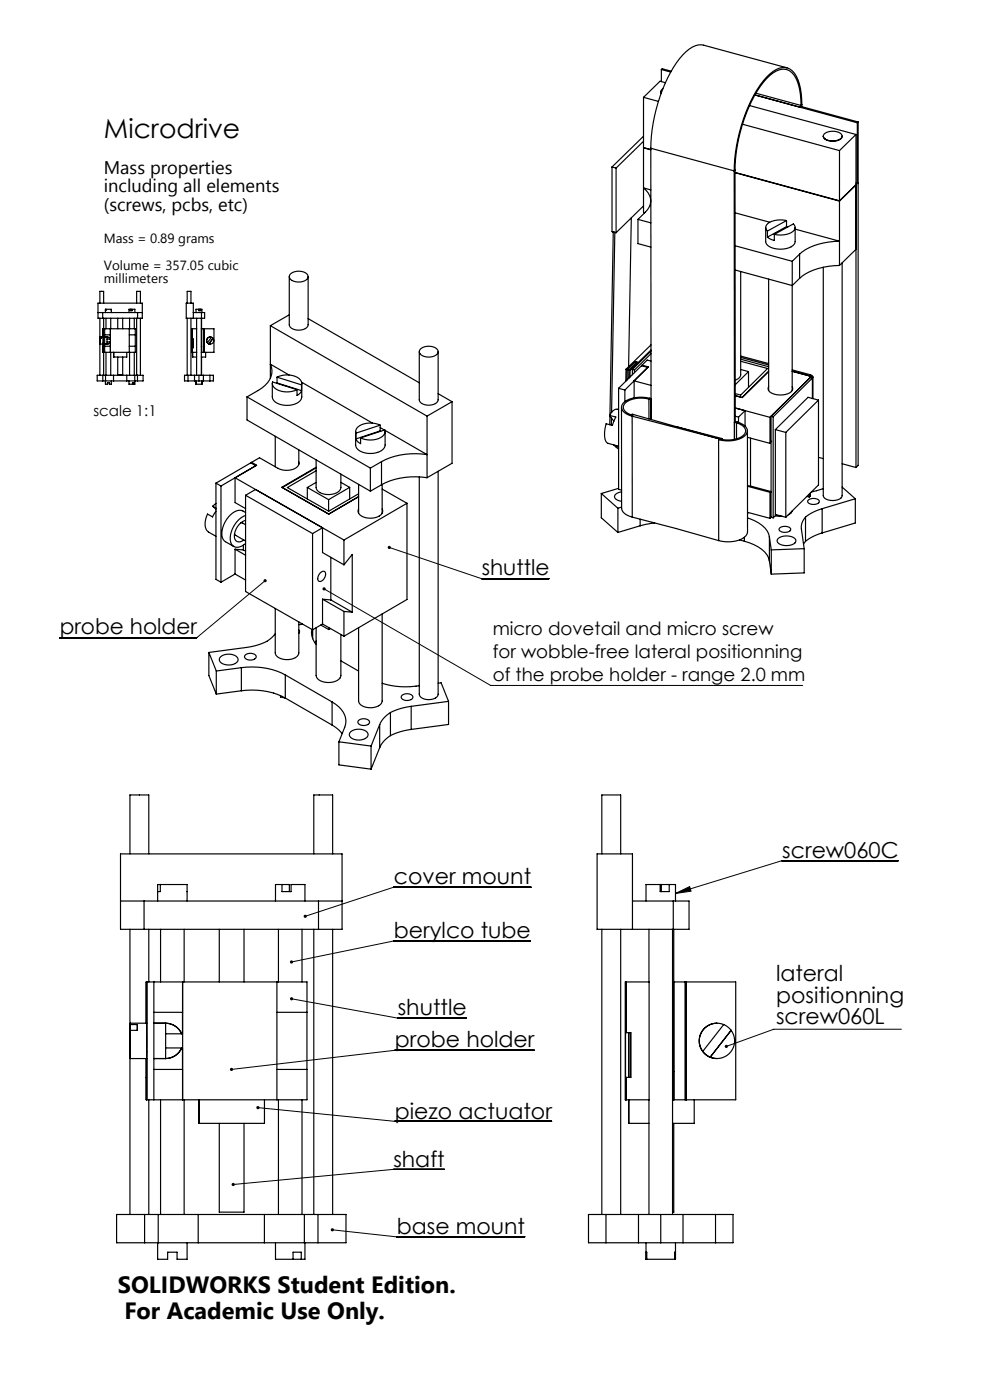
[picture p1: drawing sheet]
<svg xmlns="http://www.w3.org/2000/svg" width="210mm" height="297mm" viewBox="0 0 210 297" stroke-linecap="round" stroke-linejoin="round" font-family="sans-serif">
<g fill="none" stroke="#000" stroke-width=".21">
<path d="M82.6 116.1l19.5 6.7h14.4M56.2 123.2l-14.5 12.1h-29.1M68.7 124.9l35.4 20.5h66.2M112.5 199.6h-29l-21.7 4.5M112.6 188.2h-29.1l-18.8 6.2M143.3 189.5l3-1.4 .3 1zM190.5 182.6h-24.6l-22.6 6.9M61.8 211.9l22.6 4.1h14.6M191.2 218.3h-27.1l-10 3.7M54.7 235l29 2.9h33.3M113.4 222.8h-29.7l-34.6 4.1M94.3 248.1h-10.9l-33.9 3.2"/>
<path d="M70.5 260.9l13.6 1.5h27.2"/>
</g>
<g fill="#000">
<path d="M68.5 124.7a.34 .34 0 0 1 .6 .1 .34 .34 0 0 1-.4 .5 .34 .34 0 0 1-.2-.5l.2 .1z"/>
<path d="M56 123a.34 .34 0 0 0 0 .4 .34 .34 0 0 0 .5 0 .34 .34 0 0 0 0-.4l-.3 .2 .3-.2-.2-.1zM82.3 115.9v.1l.3 .1-.3-.1a.34 .34 0 0 0 .3 .5 .34 .34 0 0 0 .3-.5 .34 .34 0 0 0-.6-.1z"/>
<path d="M64.5 194.2l-.1 .3 .3-.1-.3 .1a.34 .34 0 0 0 .5 .2 .34 .34 0 0 0 .1-.5 .34 .34 0 0 0-.5 0zM61.6 211.7l-.1 .1 .3 .1-.3-.1a.34 .34 0 0 0 .4 .4 .34 .34 0 0 0 .2-.5 .34 .34 0 0 0-.5 0zM54.5 234.7l-.1 .2 .3 .1-.3-.1a.34 .34 0 0 0 .4 .4 .34 .34 0 0 0 .2-.5 .34 .34 0 0 0-.5-.1zM49.3 251l-.2 .3h.4h-.4a.34 .34 0 0 0 .5 .3 .34 .34 0 0 0 .2-.5 .34 .34 0 0 0-.5-.1zM70.3 260.6l-.1 .3h.3h-.3a.34 .34 0 0 0 .3 .3 .34 .34 0 0 0 .3-.4 .34 .34 0 0 0-.5-.2zM61.6 203.8l-.1 .3h.3h-.3a.34 .34 0 0 0 .5 .3 .34 .34 0 0 0 .1-.5 .34 .34 0 0 0-.5-.1zM48.9 226.6l-.1 .3h.3h-.3a.34 .34 0 0 0 .4 .3 .34 .34 0 0 0 .2-.5 .34 .34 0 0 0-.5-.1zM143.3 189.5l3-1.4 .3 1zM153.9 221.7l-.2 .4 .4-.1-.4 .1a.34 .34 0 0 0 .5 .2 .34 .34 0 0 0 .2-.5 .34 .34 0 0 0-.5-.1z"/>
</g>
<g fill="none" stroke="#000" stroke-width=".25">
<path d="M140.3 14.8l2 .5M140.3 14.8v2.5M140.3 14.8l.2-.2 1.9 .5M140.6 18.8a.75 .75 0 0 0-.4 1.1l-.1-.4M141.2 17.5l-1.2-.3-3.5 3.5M160.3 19.8l9.6 2.6M166.9 14.4l-17.6-4.8a4.1 4.1 0 0 0-3.7 1.3 27.5 27.5 0 0 0-6.8 13.7l-.5 2.9-.3 3.9M129.8 35.4l.9 .3M129.8 35.4v13.7l.9 .3M130.7 35.7v13.7M136.5 20.7v24.3l.2 .2M136.5 20.7l3.2 .8"/>
<path d="M136.5 31.4l1.5 .4M136.5 28.9l-6.7 6.5M136.5 30l-5.8 5.7M136.5 31.3l1.5 .4M138 31.4l17.7 4.9M138 31.4l.1 57.6M155.7 36.3l.1 53.3M155.9 36.1l-.2 .2M155.9 36.1l.1 53.3M155.9 36.6l22.2 6 3.9-3.9M155.9 36.6l22.2 6.1 3.5-3.5M157.5 26.4l20.6 5.5"/>
<path d="M159 22.4l22.6 6.1M160.1 20.1l21.8 5.9M169.9 22.4a9.9 9.9 0 0 0-1.9-7 2.94 2.94 0 0 0-4.1 .1 20.8 20.8 0 0 0-6.1 9.8 34.2 34.2 0 0 0-1.9 10.8M169.9 22.4v.4M169.9 22.8h.1M170.1 22.2a10.2 10.2 0 0 0-2-7.1 3 3 0 0 0-4.2 .1 21.3 21.3 0 0 0-6.2 10 35.1 35.1 0 0 0-2 11.1M170.1 22.2l-.2 .2M170.1 22.2v.4M170.1 22.6h.1M170.1 22.6l11.9 3.3M170.1 22.6l-.2 .2M174.6 28.9v.1a2.45 2.45 0 0 0 3.1 .8 1.07 1.07 0 0 0 .9-.9"/>
<path d="M174.8 28.5a3 3 0 0 1 3.7 0 .78 .78 0 0 1-.7 1.2 2.64 2.64 0 0 1-3.2-.7zM178.1 31.9v24.4M181.6 28.5l-3.5 3.4M181.6 28.5v70.7M181.9 26v12.9l-.3-.1M182 25.9l-.1 .1M182 25.9v72.8l-.4 .5M61.4 58.7v10.2a2.04 2.04 0 0 0 2.6 1.1 1.39 1.39 0 0 0 1.4-1.1v-10.2M61.5 58.2a2.71 2.71 0 0 1 3.8 .1 1.09 1.09 0 0 1-1.1 1.4 2.24 2.24 0 0 1-2.8-.9zM130.1 49.2h.1M130.1 49.2l.3 .1M130.1 49.2l-.7 38.8"/>
<path d="M130.4 49.3h.1M130.4 49.3l-.7 38.2M133.9 46.2l-.6 31.6M135.3 46.5l2.8 .8M135.3 46.5v5.2l2.8 .7M136.5 43.7l-5.8 5.7M138.1 40.3l-1.6-.4a3.2 3.2 0 0 1 .4 5.1l-1.6 1.5M155.9 45.1l7.4 2M155.9 52.1l12.2 3.3M155.9 57.3l12.2 3.3 1.5-1.5M157.1 57.6v21.9a1.37 1.37 0 0 1-1.1 1.1M162.4 48.3v3a1.89 1.89 0 0 0 1.8 1.4 4.5 4.5 0 0 0 4.3-.9l.2-.5v-3"/>
<path d="M162.8 49v1.3M163 59.2v23.7M164.2 49.7l4.1-2.2a1.09 1.09 0 0 1-.5 1.9l-1.6 .4zM164.2 49.7v1.3l-1.4-.7M166.8 48.1h.3M166.8 46.8a4.5 4.5 0 0 0-4.2 .9 .94 .94 0 0 0 .2 1.3M166.8 46.8v1.3M166.8 48.1l-4 2.2M166.8 46.8l-4 2.2M168.1 55.4l-.1 27.5M168.7 48.6l9.4 2.6a13.3 13.3 0 0 0-8.5 2.7M169.6 53.9l-1.5 1.5"/>
<path d="M169.6 53.9v5.2M178.1 56.3a13.3 13.3 0 0 0-8.5 2.8M178.6 55.8v49.4a1.72 1.72 0 0 1-1.9 1h-.5a1.42 1.42 0 0 1-1.6-1v-48.5M181.6 52.9l-3.5 3.4M20.8 66.3h1M21.2 64.3v-2.5h.8v2.5M21.2 67.5v12.1M21.2 72.7h.1M21.2 71.5h.7v.6v.9h-.7M21.2 71.6v1.4v-1.2h.3M21.2 71.6v1.1M21.2 71.6h.3"/>
<path d="M21.5 71.6v.2M21.8 67.5h-1v-3.2h9.4v3.2h-1M21.8 66.3v1.2M21.8 66.3h7.4M21.8 67.5h7.4M21.8 79.6v1.2M21.9 69.7h6.8v5h-6.8zM21.9 73.8h.1M22 67.5v2.2M22 74.7v4.9M22.2 73h.5M22.2 71.5h.5"/>
<path d="M22.2 69.7v5M22.2 73.5h1.2M22.2 71h1.2M22.4 79.6v1.9h.4v-.3h.4v.3h.4v-.7M22.4 79.6h-1.8v1.2h3.5M22.4 79.6h1.7M22.5 65.6v.3h-.1M22.5 65.6h1.1v.7M22.5 65.6h-.1v.7M22.5 67.5v2.2M22.5 74.7v4.9M22.7 71.5l.4 .1 .3 .3"/>
<path d="M22.7 71.5v1.5M22.7 72.5h.7M22.7 71.9h.7M23.4 72.5l-.3 .4-.4 .1M23.4 69.7v5M23.5 67.5v2.2M23.5 74.7v4.9M23.6 65.9h.1M24.1 79.6h2.8M24.1 79.6v1.2M24.1 74.7v1h2.8v-1M25 75.7v3.8h1v-3.8"/>
<path d="M25 67.5v2.2M26 67.5v2.2M26.9 79.6h1.7M26.9 79.6v1.2M27.4 69.7v5M27.4 73.5h1.3M27.4 71h1.3M27.5 67.5v2.2M27.5 74.7v4.9M27.6 65.6v.3h.4v-.3h.6v.7M27.6 65.6h-.2v.7M27.6 65.6h.3v.3"/>
<path d="M28.5 67.5v2.2M28.5 74.7v4.9M28.6 79.6v1.9h-.1M28.6 79.6h1.8v1.2h-3.5M29 64.3v-2.5h.8v2.5M29 67.5v12.1M29.2 79.6v1.2M29.2 66.3h1M29.2 66.3v1.2M29.8 67.5v12.1M39.5 64.3h1.5v3.2h-1.5zM39.7 64.3v-2.5h.8v2.5"/>
<path d="M39.7 67.5v12.1M39.9 79.6v1.2M40.5 67.5v12.1M40.7 69.7h1v5h-1zM40.7 71.9h.2v1.9h-.2M40.8 74.7v1h.9M40.8 71.9v1.9M41 66.3h1.7M41.3 79.6h.9M41.3 79.6h-2.2v1.2h2.2M41.3 79.6v1.2M41.7 67.5v2.2"/>
<path d="M41.7 74.7v4.9M42.2 65.6h.1M42.2 65.6h-.6v.7M42.2 65.6v.3h.4v-.3M42.2 79.6h.9M42.2 79.6v1.2M42.2 65.6h.4M42.2 65.6v.3M42.6 65.6h.2v.7M42.7 74.7h.1M42.7 73.5h.1M42.7 69.7h2.7v5h-2.6"/>
<path d="M42.7 67.5v12.1M42.7 66.3h.7v1.2h-2.4M42.7 66.3l.1 8.4M42.8 73.5h.1M42.8 75.7l-.1 3.8M43.1 79.6h2.2v1.2h-2.2M43.1 79.6v1.2M43.2 69.7v5M43.3 69.7v5M43.6 74.7v1h-.9M44 72.7l.3 .2M44 72.7h.1"/>
<path d="M44.3 72.9h.1M44.5 79.6v1.2M44.6 71.5a.75 .75 0 0 0-.8 .7 .75 .75 0 0 0 .8 .8M44.6 73h.1M44.6 71.5h.1M44.9 71.6l.3 .2M44.9 71.6a.75 .75 0 0 0-.9 .2 .75 .75 0 0 0 0 .9M44.9 71.6l-.9 1.1M45.2 71.8h.1M45.2 71.8a.75 .75 0 0 1 0 .9 .75 .75 0 0 1-.9 .2M45.2 71.8l-.9 1.1M57.4 69.1l33.2 19.2"/>
<path d="M57.4 69.1v11.1M61.3 79.6l-3.9-2.3a4 4 0 0 1-1.9 5l-3.1 1.9M61.4 66.8l-4 2.3M65.4 67.6l23.5 13.6M88.9 74.6v10.2a2.04 2.04 0 0 0 2.6 1.1 1.39 1.39 0 0 0 1.4-1.1v-10.2M89.3 73.9a2.81 2.81 0 0 1 3.5 .3 1.05 1.05 0 0 1-1 1.4 2.32 2.32 0 0 1-2.9-.9l.2-.5zM132.8 78.3l.3 .1M132.8 78.3l-.1 2.6M133.1 78.4l-.1 2.2M133.4 78.5v1.8M133.4 78.5l.3 .1M133.7 78.6l-.1 1.4"/>
<path d="M134.1 78.4l.5 .1M134.1 78.4v1.1M134.6 78.5v.5M134.8 76.7l.3 .1-1.7 1.7M134.8 76.7l-1.7 1.7M134.8 76.7v.4M136.2 77.5l1.3 .3-5 4.9M136.2 77.5v.1M137.4 77.9l-1.3-.3-4.9 4.8M138.1 73.2l-5.3 5.1M138.1 74.3l-4.4 4.3M138.1 74.5l-4 3.9"/>
<path d="M138.1 75l-3.5 3.5M138.1 76.6l-.8-.2-1.1 1.1M157.1 75.5l5.9 1.6M157.1 75.8l5.9 1.6M157.1 78.4l1.7 .4M157.1 76.2l5.9 1.6M157.1 76.6l5.7 1.6-5.7 5.6-1.1-.3M158.8 78.8l-2.8 2.8M158.8 78.8v3.4M163 78.8l-5.6 5.5-1.4-.4M168 78.8l4.1 1.1-8.8 8.6M168 78.5l3.9 1"/>
<path d="M171.9 79.5a.44 .44 0 0 1 .4 .2 .44 .44 0 0 1 0 .5M171.9 79.5l-.2 .2 .2 .2v.2l.4 .1M172.4 80v4.6M24.1 80.8h2.8M27.4 80.8v.7h.7M28.1 81.5v-.3h.4v.3M28.1 81.5h.4M41.3 80.8h.9M41.6 81.2v.3M41.6 81.5h.1M41.6 80.8v.7M41.6 81.5h1.2"/>
<path d="M42.2 80.8h.9M42.8 81.2v.3M42.8 80.8v.7M52.4 84.2l26.2 15.1M52.4 84.2v4.9l26.2 15.1M53.4 98.1l1 .6-7.5 4.4M53.4 98.1v.2M54.3 98.8l-1.1-.6-7.4 4.3M57.8 81.3v2.9a2.32 2.32 0 0 0 2.4 1.8 3.7 3.7 0 0 0 3.7-1.3l.1-3.4M57.8 81l5.2 1.7a4.4 4.4 0 0 1-5-.7l-.2-.3zM58.4 92.6v6.4M58.8 80a4.4 4.4 0 0 1 5 .6l.2 .7v.4"/>
<path d="M58.8 80v1.2M58.8 81.2l-.1 .1M58.8 81.2l5.2 1.7M58.8 80l5.2 1.7M63 82.7v1.2l.6-.5 .4-.5M63.4 98a1.49 1.49 0 0 1-1.4 1.6l-1.6 .2-1-.3-4.4-2.4-1.6 1M63.4 95.4v3.1M64 81.7v1.2M64 81.1l15 8.7M67.1 97.6v5.8a2.37 2.37 0 0 0 2.7 1.5 2.16 2.16 0 0 0 2.5-1.5v-2.8M67.1 99.1l-7.3 4.3 9.9 5.7 6.4-3.7M67.1 99.3l-7.2 4.1"/>
<path d="M67.1 99.9l-6.2 3.5 8.8 5 6.4-3.6M75.4 91.5v2.9a2.67 2.67 0 0 0 3 1.8 3.1 3.1 0 0 0 3.3-1.6v-3.1M75.5 91.9v1.2M76.5 92.9l5.1-1.7a1.58 1.58 0 0 1-1.2 1.8l-1.1 .3h-1.2zM76.5 92.9v1.2l-.7-.4-.3-.6M78.6 99.3v4.9M80.6 90.2a4.4 4.4 0 0 0-4.9 .7l-.3 .6 .1 .4M80.6 90.7l.9 .5M80.6 91.4l.2 .1M80.6 90.2v1.2M80.6 91.4l-5.1 1.7M80.6 90.2l-5.1 1.7"/>
<path d="M80.9 97.9l-2.3 1.4M80.9 97.9v4.9M81.7 91.3l8.9 5.1a15.6 15.6 0 0 0-9.7 1.5M90.6 88.3v13M92.9 100v47.3a2.27 2.27 0 0 1-3.2 .9 1.09 1.09 0 0 1-.8-.9v-46.1M92.9 83.5l3 1.7M95.9 85.2l-5.3 3.1M95.9 85.2v13.1l-5.3 3M129.3 88.1l1.3 .4-.7 1.8-1.3-.4-.4 2.1a1.78 1.78 0 0 0 .8 2.1l2.2 .6M129.3 88.1l.9 1.3M129.4 88.2l-.1 1.9M129.7 88.7v1.5"/>
<path d="M130.2 94.4l1 .9M130.7 94.5l.5 .4M131.2 86.9a1.2 1.2 0 0 0-1.6 .7l-.3 .5M131.2 82.4l1.3 .3M131.2 82.4v21.4l.6 .2M131.8 86.4l.1 21.4a2.52 2.52 0 0 0 2.2 1.9M132.5 82.7v2.5M134.1 88.3l18.8 4.9M134.1 88.3v21.4M134.3 88.1l-.2 .2M137.6 84.7a5.8 5.8 0 0 0-5 .8 1.28 1.28 0 0 0 .5 2.2l.8 .3 .2-.1 18.5 5.2M137.6 84.7l.5 .1"/>
<path d="M137.6 84.7l.1 4.2M137.8 84.5a6.2 6.2 0 0 0-5.7 1.1 1.44 1.44 0 0 0 .8 2.2l1.2 .5M137.8 84.5l-.2 .2M137.8 84.5l.3 .1M138.1 84.8h.1M138.1 81.8l-3.6-1v3.6M143.5 90.5l9.6 2.5M152.4 93.3l.1 21.4M152.6 93.1l-.2 .2M153.1 93l-.1 .2M153.1 93v.2M155.8 89.6v3.6"/>
<path d="M155.8 89.6h.1M155.8 89.6l.4 .1M156 86.6l7.3 1.9M156 88.3l.7 .2M156 89.4l-.2 .2M156 89.4h.1M156 89.4l.4 .1M156.2 89.7a2.01 2.01 0 0 1 1.9 1.9 2.99 2.99 0 0 1-2.6 1.7h-1.5l-1.4-.2M156.2 89.7v3.4M156.4 89.5a2.35 2.35 0 0 1 2.1 2 2.74 2.74 0 0 1-2.4 1.9l-1.5 .1-2.2-.2M156.4 89.5l-.2 .2M156.7 88.5v1.1"/>
<path d="M156.7 88.5l1.3-1.4v3.3M158.5 91.4l.1 21.4a2.13 2.13 0 0 1-1.8 1.8l-2.1 .3-2.2-.2M158.5 92.8l4.8 1.3M159.2 92.9v10.2M163 82a1.17 1.17 0 0 0 1.2 1.6 3.7 3.7 0 0 0 3.9-.8l-.1-.8M163.3 88.5v5.6M163.6 93.6l-.3 .5M164 88.4l-.4-.1v21.4M164 88.4v21.5M164.5 91.1v18l2.2 .6M164.5 91.1l2.2 .6M166.7 91.7v18"/>
<path d="M172.3 80.2l-8.3 8.2M172.3 80.2v4.3M173.6 97l1 .3M173.6 84.9l-2.2-.6-6.9 6.8M173.6 84.9l-6.9 6.8M173.6 84.9v18l-6.9 6.8M178.6 98.4l3 .8M45.1 107.4l.7 .4M45.1 107.4l.7 .6M45.8 108.5l-.7 1.2-1.1-.6a3 3 0 0 0 .3 3.8l1.5 .9M45.8 106.8l-.7 .6M45.8 102.5l1.1 .6"/>
<path d="M45.8 102.5v20.4l1.1 .6M46.9 103.1v20.4M49.7 113.2l.3 .4 2.1 1.2M49.9 116.5v5.3M49.9 116.5l2.2 1.3M49.9 116.5l1.7 .2M51.1 110.9h.3l.7 .4M51.6 116.7l.5 .2M51.6 115.7v1M52.1 108.7a2.2 2.2 0 0 0-3.2 .5 5 5 0 0 0-1.6 5.2l.5 .5 1.8 1M52.1 109.3a5.4 5.4 0 0 0-3.2 5.7 1.64 1.64 0 0 0 2.9 .5l.3-.2M52.1 110.4a3.5 3.5 0 0 0-2.3 4 1.13 1.13 0 0 0 1.9 .2"/>
<path d="M52.1 105.1v20.4l14.2 8.1M52.1 105.1l14.2 8.1M52.1 107.9l-2.2-1.3v-5.2l23.1 13.2M54.2 103.8l-2.1 1.3M65.2 103.4l4.5 2.6M65.2 103.4v2.5M66.3 113.2l2.1-1.2v5.2l4.6 2.6M66.3 113.2v20.4M67.1 102.3l-1.9 1.1M69.7 106v2.4M70.2 118.2v9.1M72.3 102.3l1.9 1.1"/>
<path d="M73 114.6v5.2M73 119.8l1.7-2.2v12.3M74.2 103.4l-4.5 2.6M74.2 103.4v2.5M76.1 108a1.2 1.2 0 0 0 .8 1.6 3.7 3.7 0 0 0 4.1-.6l.2-.7-.1-.3M76.1 102.8v6.1M80.9 102.8l-2.3 1.4M81.1 102.8v6.1M81.1 103.8l5.2 3M86.3 106.8l-13.3 7.8M86.3 106.8v20.4l-13.3 7.8M90.6 101.3a15.6 15.6 0 0 0-9.7 1.5"/>
<path d="M127.5 104.7l3.6 3.1M127.5 104.7v5.1l3.6 3.2M131.1 107.8v5.2M131.2 103.6l-3.7 1.1M131.8 104.4a1.47 1.47 0 0 0-1.5 1 1.44 1.44 0 0 0 1.6 .9M131.9 107.6l-.8 .2M134.1 109.7l18.4 5M135.8 111.5l-4.7 1.5M135.8 110.1v1.4M138.9 110.9l-3.1 .6M156.9 114.5l1 .3M157.9 114.8a7.6 7.6 0 0 1 5.1 3.6l.2 .6"/>
<path d="M157.9 114v.8M158.6 103.1h.6M158.6 103.2l4.7 1.2M158.6 108.7l4.7 1.3M158.6 109.9a6.1 6.1 0 0 1 4.6 4M158.8 108.7l-.2 .2M159.2 103.1l4.4 1.2M163.2 113.9l.4 2.8M163.2 119l.4 2.8M163.2 113.9v5.1M163.3 104.4v5.6M163.3 104.4l.3 .1"/>
<path d="M163.6 109.7l.4 .2M163.6 109.7l-.3 .3M163.6 116.7v5.1M164.4 109.4l1.5 .1M164.7 109.2l-.7 .7M165.1 114.2a2.99 2.99 0 0 1 3.6 .2 .85 .85 0 0 1-.8 1.2 2.45 2.45 0 0 1-3.1-.8zM165.3 112.1a1.74 1.74 0 0 1 2.4 .1 1.11 1.11 0 0 1-1.5 .7 .76 .76 0 0 1-.9-.8zM168 108.4l-.2 .5-.6 .3M170.6 116.4l-7 .3M170.6 116.4v5.1l-7 .3M170.9 109.7a3.1 3.1 0 0 0-.9 2.5l.6 4.2M170.9 114.8l-.5 .6"/>
<path d="M170.9 109.7v5.1M171.2 105.3l.5 .2M171.4 106.2a1.74 1.74 0 0 1 2.4 .1 1.11 1.11 0 0 1-1.5 .7 .76 .76 0 0 1-.9-.8zM171.7 104.8v.7M171.9 104.6v.6l-.2 .3M174.4 107.9a9.8 9.8 0 0 0-3.5 1.8M174.4 113.1a9.8 9.8 0 0 0-3.5 1.7M174.4 107.9v5.2M174.6 103.7l-2.5 .7M178.6 103.3l2.8 2.5M181.4 105.8l-7 2.1M181.4 105.8v5.2l-7 2.1"/>
<path d="M44.3 138.4l1.6 4M44.3 138.4v4.9l1.6 3.9M46.8 139.3a2.64 2.64 0 0 1 3.7 .4 1.28 1.28 0 0 1-1.4 1.3 1.98 1.98 0 0 1-2.6-1.1zM49.9 121.8l-3 1.7M49.9 121.8l2.2 1.2M52 139a1.63 1.63 0 0 1 2.3 .2 1.08 1.08 0 0 1-1.4 .8 .75 .75 0 0 1-.8-.2 .75 .75 0 0 1-.1-.8zM58.4 134.4a7.1 7.1 0 0 1-5 2.8l-9.1 1.2M58.4 129.1v9.4a2.36 2.36 0 0 0 2.8 1.4h.5a1.72 1.72 0 0 0 1.7-1.4v-6.6M63.4 133.7l.1 .2-.1 .5M64.2 132.4l-.8 .1M66.1 133.5a3.7 3.7 0 0 0 1 3.2M66.3 133.6v1.9"/>
<path d="M67.1 133.2v10.1a2.16 2.16 0 0 0 2.4 1.5 2.38 2.38 0 0 0 2.8-1.5v-8.7M67.1 136l-.2 .5M68 121.5a.61 .61 0 0 1 1 0 1.57 1.57 0 0 1-1.3 1.9 1.04 1.04 0 0 1 0-1.6zM68 132.6l1.7 1M68.4 127.1v5.3M68.4 132.4l-2.1 1.2M68.4 127.1l1.8 .2M68.4 127.1l4.6 2.6M68.4 132.4l4.6 2.6M69.7 133.1v.5M70.1 133.3l-.4 .3M70.2 127.3l4.5 2.6"/>
<path d="M73 129.7v5.3M73 129.7l1.7 .2M81.1 130.2v18.5a2.27 2.27 0 0 1-2.7 1.4h-.6a1.81 1.81 0 0 1-1.7-1.4v-15.5M45.9 142.4v4.8M51.2 141.6a15.5 15.5 0 0 1 9.3 1.6M51.2 146.5a15.5 15.5 0 0 1 9.3 1.6M51.2 141.6l-5.3 .8M51.2 141.6v4.9M51.2 146.5l-5.3 .7M58.1 147.1h.1M59.5 147.6v.3l.9 .1M60.5 143.2l9.9 5.7"/>
<path d="M60.5 143.2v4.9M60.5 148.1l9.9 5.7M70.4 148.9a4.5 4.5 0 0 1 2.7 5.4l-1.2 3.1M70.4 153.8l1.4 1 .8 .8M70.4 148.9v4.9M71.9 157.4l6.8 .9M71.9 157.4v4.9l6.8 .9M72.3 140.2l3.8 2.2M74.4 155.2a2.64 2.64 0 0 1 3.7 .4 1.28 1.28 0 0 1-1.4 1.3 1.98 1.98 0 0 1-2.6-1.1zM76 152.9a1.63 1.63 0 0 1 2.4 .2 1.08 1.08 0 0 1-1.4 .8 .75 .75 0 0 1-.9-.2 .75 .75 0 0 1-.1-.8zM78.7 158.3v4.9M80.5 153.7l-1.8 4.6"/>
<path d="M80.5 153.7v4.9M80.5 158.6l-1.8 4.6M81.1 145a16.9 16.9 0 0 0 7.8 .5M82.8 151.2a5.7 5.7 0 0 0-2.3 2.5M82.8 156.1a5.7 5.7 0 0 0-2.3 2.5M82.8 151.2v4.9M85.2 147.6a1.63 1.63 0 0 1 2.4 .2 1.08 1.08 0 0 1-1.5 .8 .75 .75 0 0 1-.8-.2 .75 .75 0 0 1-.1-.8zM87.2 149.8a13.6 13.6 0 0 0-4.4 1.4M87.2 154.7a13.6 13.6 0 0 0-4.4 1.4M87.2 149.8v4.9M92.9 144.9h.7l1.5 3.9M95.1 148.8l-7.9 1"/>
<path d="M95.1 148.8v4.9l-7.9 1M25.6 191.1h5M27.6 181.1v-12.5h4v12.5M27.6 197.1v60.5M30.6 197.1h-5v-16h47v16h-5M30.6 191.1v6M30.6 191.1h37M30.6 197.1h37M31.6 197.1v11.2M34 187.6v1.5h-.6M34 187.6h5.7v3.5M34 187.6h-.6v3.5"/>
<path d="M34.1 197.1v11.2M39.1 197.1v11.2M39.7 189.1h.1M46.5 197.1v11.2M51.8 197.1v11.2M59.1 197.1v11.2M59.8 187.6v1.5h1.9v-1.5h3v3.5M59.8 187.6h-1.4v3.5M59.8 187.6h1.6v1.5M64.1 197.1v11.2M66.6 181.1v-12.5h4v12.5M66.6 197.1v60.5"/>
<path d="M67.6 191.1h5M67.6 191.1v6M70.6 197.1v60.5M126.7 181.1h7.5v16h-7.5zM127.7 181.1v-12.5h4v12.5M127.7 197.1v60.5M131.7 197.1v60.5M134.2 191.1h8.6M134.2 197.1h8.6M137.7 197.1v60.5M140 187.6h.3M140 187.6h-3v3.5"/>
<path d="M140 187.6v1.5h2v-1.5M140.3 187.6v1.5M140.3 187.6h1.7M142 187.6h1.3v3.5M142.7 197.1v60.5M142.8 191.1h3.4v6h-3.4M142.8 191.1v6M142.9 197.1v36.2M27.6 217.1h3.5v3.5v4h-3.5M27.6 217.4v-.3v5.9M27.6 217.4h1.5M27.6 217.4v5.6"/>
<path d="M27.6 218.6v6zM27.6 218.6h1.5M29.1 217.4v1.2M31 217.1v-8.8h34.1v25h-34.1v-8.7M31.1 208.3v8.8M31.1 208.3v25M32.6 217.1h2.5M32.6 208.3v25M32.6 214.8h6.1M35.1 217.1a3.7 3.7 0 0 1 3.4 2.2M35.1 217.1v7.5M35.1 219.3h3.6"/>
<path d="M38.7 208.3v25M58.7 208.3v25M58.7 214.8h6.4M132.7 208.3v25M132.8 208.3v10.8h1v9.5h-1v4.7M132.8 208.3v10.8M133.3 219.1v9.5M133.4 219.1v9.5M133.8 219.1v9.5M137.7 208.3h-5.1v25h5.1M142.7 208.3h13.4v25h-13.2M145.3 208.3v25"/>
<path d="M145.6 208.3v25M152.1 217.1a3.8 3.8 0 0 0-3.8 3.7 3.8 3.8 0 0 0 3.8 3.8M153.5 217.4l.9 .5 .7 .7M153.5 217.4a3.7 3.7 0 0 0-4.4 1.1 3.7 3.7 0 0 0 0 4.5M153.5 217.4l-4.4 5.6M155.1 218.6a3.8 3.8 0 0 1-.1 4.5 3.8 3.8 0 0 1-4.4 1.2M155.1 218.6l-4.5 5.7M27.6 223h.1M31 228.6h.1M31.1 224.6v8.7M31.6 233.3v24.3M32.6 224.6h2.5"/>
<path d="M32.6 226.9h6.1M34.1 233.3v24.3M35.1 222.3h3.6M38.5 222.3a3.7 3.7 0 0 1-3.4 2.3M39.1 233.3v24.3M42.2 233.3v5h13.9v-5M42.2 233.3v5M46.5 238.3v18.8h5.3v-18.8M58.7 226.9h6.4M59.1 233.3v24.3M64.1 233.3v24.3M132.8 228.6v4.7"/>
<path d="M133.3 233.3v5h4.4M133.4 233.3v5M142.7 233.3h.2M142.7 227.3h.2M142.9 227.3h.1M142.9 238.3v18.8h-.2M147.3 233.3v5h-4.6M149.1 223l.7 .8 .8 .5M149.1 223h.1M150.6 224.3h.1M30.7 257.6v6M33.6 257.6h8.4"/>
<path d="M33.6 257.6h-8.9v6h8.9M33.6 257.6v6M42 257.6h14.1M42 257.6v6M56.1 257.6h8.5M56.1 257.6v6M64.6 257.6h8.8v6h-8.8M64.6 257.6v6M67.5 257.6v6M128.5 257.6v6M135.4 257.6h4.8M135.4 257.6h-10.6v6h10.6"/>
<path d="M135.4 257.6v6M140.2 257.6h4.7M140.2 257.6v6M144.9 257.6h10.6v6h-10.6M144.9 257.6v6M151.8 257.6v6M33.4 263.6v3.5h2.2v-1.5h2v1.5h2.1v-3.5M33.6 263.6h8.4M42 263.6h14.1M56.1 263.6h8.5M58.4 263.6v3.5h3.8M62.2 267.1v-1.5h1.7v1.5"/>
<path d="M62.2 267.1h1.7M64.7 263.6v3.5h-.8M135.4 263.6h4.8M137 265.6h.2v1.5M137 263.6l.1 3.5M137.1 267.1h.1M137.1 265.6v1.5M137.2 267.1h5.9M140.2 263.6h4.7M143.3 265.6h-.2v1.5M143.3 263.6v3.5h-.2"/>
</g>
<text font-size="5.6" x="22" y="29.3">Microdrive</text>
<g font-size="5">
<text x="25" y="274.4">SOLIDWORKS Student Edition.</text>
<text x="26.4" y="279.9">For Academic Use Only.</text>
</g>
<g font-size="4.7">
<text x="165.9" y="181.9">screw060C</text>
<text x="83.6" y="187.5">cover mount</text>
<text x="83.6" y="198.9">berylco tube</text>
<text x="164.6" y="208.2">lateral</text>
<text x="84.4" y="215.3">shuttle</text>
<text x="164.6" y="212.7">positionning</text>
<text x="164.6" y="217.3">screw060L</text>
<text x="83.8" y="222.1">probe holder</text>
<text x="83.7" y="237.3">piezo actuator</text>
<text x="83.4" y="247.5">shaft</text>
<text x="84.2" y="261.8">base mount</text>
</g>
<g font-size="4.6">
<text x="102.2" y="122">shuttle</text>
<text x="12.7" y="134.6">probe holder</text>
</g>
<g font-size="3.9">
<text x="22" y="36.9">Mass properties</text>
<text x="22" y="40.8">including all elements</text>
<text x="22" y="44.7">(screws, pcbs, etc)</text>
<text x="104.5" y="134.8">micro dovetail and micro screw</text>
<text x="104.5" y="139.6">for wobble-free lateral positionning</text>
<text x="104.5" y="144.5">of the probe holder - range 2.0 mm</text>
</g>
<text font-size="3.2" x="19.8" y="88.3">scale 1:1</text>
<g font-size="2.8">
<text x="22" y="51.6">Mass = 0.89 grams</text>
<text x="22" y="57.3">Volume = 357.05 cubic</text>
<text x="22" y="60.1">millimeters</text>
</g>
</svg>
